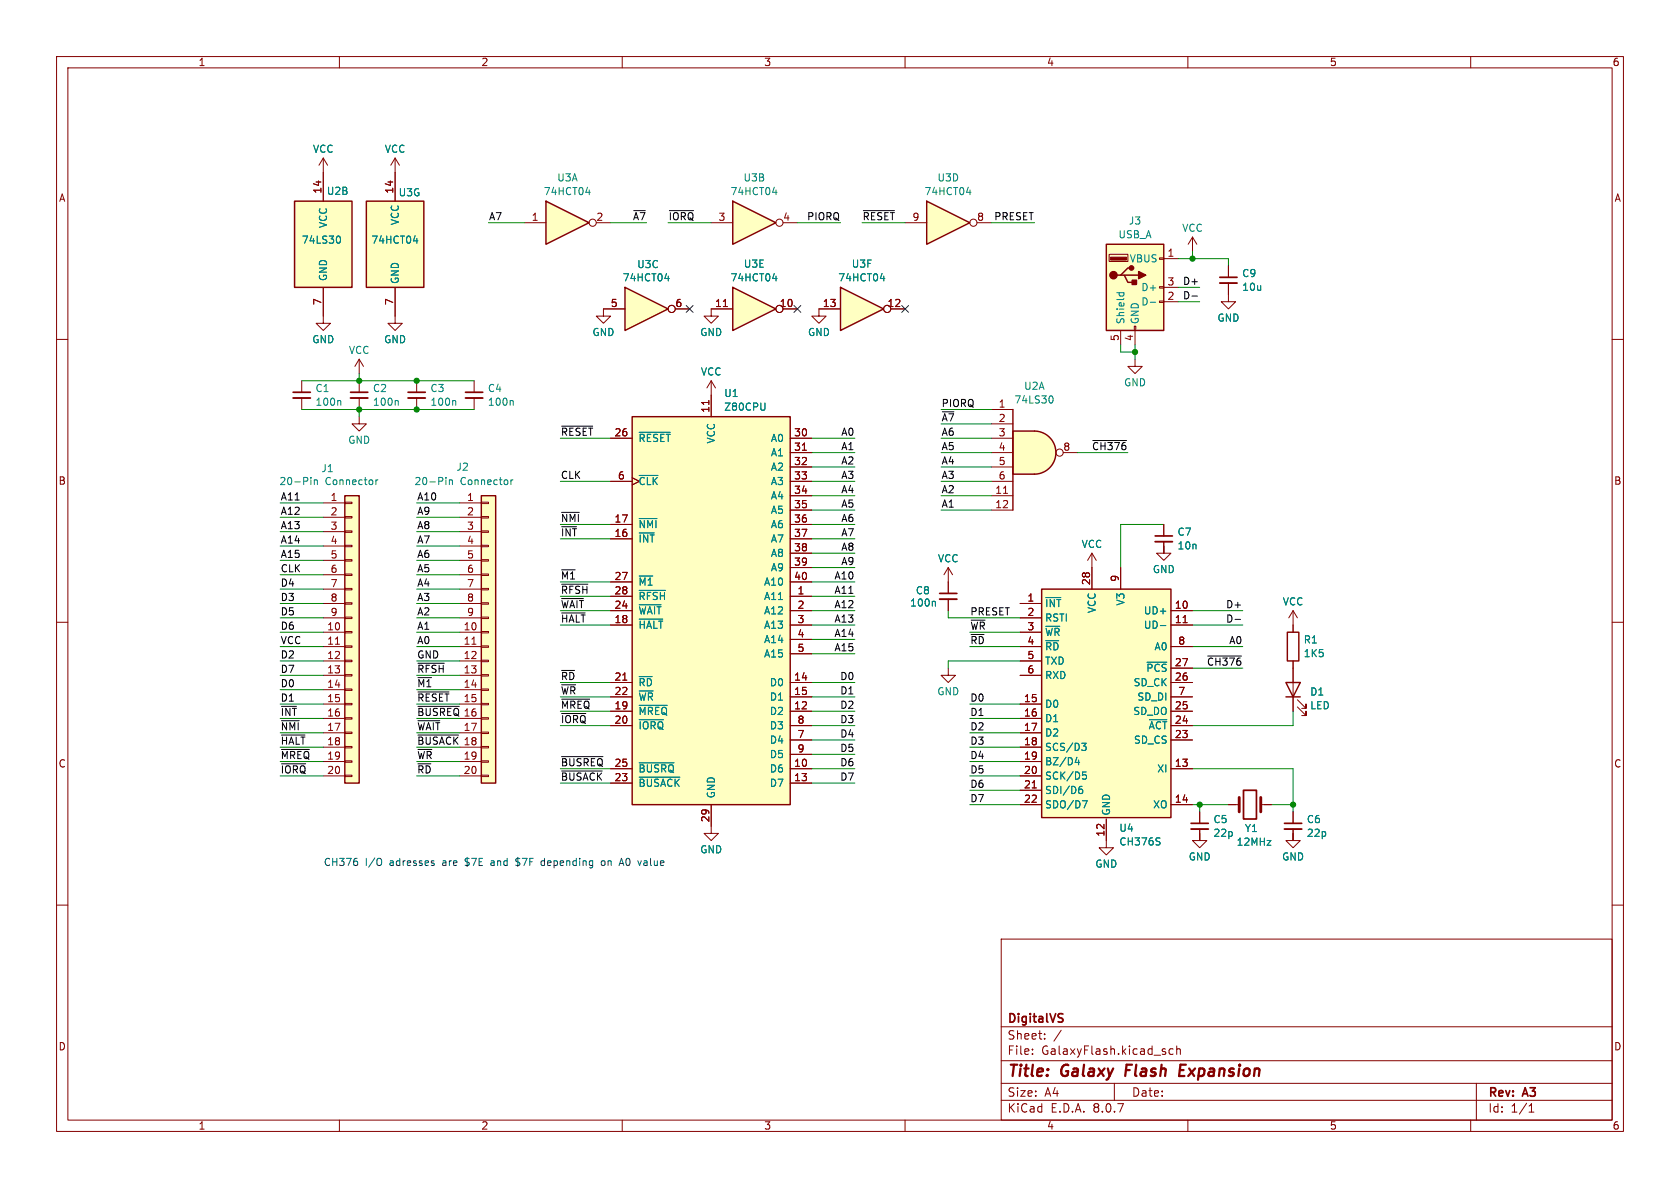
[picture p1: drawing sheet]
<svg xmlns="http://www.w3.org/2000/svg" width="297mm" height="210mm" viewBox="0 0 297 210" stroke-linecap="round" stroke-linejoin="round" font-family="sans-serif">
<g fill="none" stroke="#840000" stroke-width=".18">
<path d="M10 10h277v190h-277zM12 12h273v186h-273zM60 10v2M110 10v2M160 10v2M210 10v2M260 10v2M10 60h2M285 60h2M10 110h2M228.6 108l-.8 1.2M228.6 108v2.5"/>
<path d="M228.6 108l.8 1.2M285 110h2M195.6 148.6v1.3h1.2l-1.2 1.2-1.3-1.2h1.3M212.1 146.6v2h-1.3l1.3 1.3 1.3-1.3h-1.3v-1.3M212.1 143.5v2M228.6 143.5v2M228.6 146.6v2M10 160h2M177 166h108v32h-108zM285 160h2M60 198v2M110 198v2"/>
<path d="M160 198v2M177 194.5h108M177 191.5h108M177 187.5h108M177 181.5h108M182.5 186.3v.1M182.5 185.5v.1M184.7 183.6v.1M184.7 182.8v.1M187.6 182.1l-1.3 2M197 191.5v3M207.4 185.5l-.4-.1-.3 .3v.4l.1 .2h.6"/>
<path d="M208 185.5l.2-.1 .4 .1 .1 .9M208 184.9v1.5M210 198v2M260 198v2M261 191.5v6.5M270.3 196.6h.9M270.3 195.5l.4-.4v1.5"/>
</g>
<path d="M199.2 188.2l-.3 2M208.6 189.2h.6M209.6 188.2h-.9l-.3 2h1" fill="none" stroke="#840000" stroke-width=".4"/>
<path d="M210.6 145.5h3M227.1 145.5h3M187.7 179.2l.2 .1M187.8 180l.1 .3-.1 .3" fill="none" stroke="#840000" stroke-width=".3"/>
<path d="M210.6 146.6h3M227.1 146.6h3" fill="none" stroke="#840000" stroke-width=".33"/>
<path d="M148.6 50.8l7.6 3.8-7.6 3.8z" fill="#ffffc2"/>
<path d="M148.6 50.8l7.6 3.8-7.6 3.8z" fill="none" stroke="#840000" stroke-width=".25"/>
<g fill="none" stroke="#840000" stroke-width=".18">
<path d="M148.6 54.6h-3.8v1.3h1.2l-1.2 1.3-1.3-1.3h1.3M157.5 54.6h2.5M217.2 52.1v1.2h1.2l-1.2 1.3-1.3-1.3h1.3M73.7 67.3v2M73.7 70.4v2M83.8 67.3v2M83.8 70.4v2M125.7 67.3l-.7 1.3M125.7 67.3v2.6M125.7 67.3l.8 1.3M125.7 146.1v1.2h1.3l-1.3 1.3-1.2-1.3h1.2M217.2 142.2h1.9"/>
<path d="M222.9 142.2h1.9M228.6 147.3v1.3h1.3l-1.3 1.3-1.3-1.3h1.3"/>
<circle cx="156.8" cy="54.6" r=".63"/>
</g>
<path d="M155.6 49.2h.8M156.2 48.8v.9M80.4 70.8l.2 .2v.6M90.5 70.8l.2 .2v.6" fill="none" stroke="#008484" stroke-width=".18"/>
<path d="M72.1 70.4h3.1M82.3 70.4h3" fill="none" stroke="#840000" stroke-width=".33"/>
<path d="M72.1 69.3h3.1M82.3 69.3h3M219.8 139.7h2.3v5.1h-2.3z" fill="none" stroke="#840000" stroke-width=".3"/>
<path d="M219.1 141v2.5M222.9 141v2.5" fill="none" stroke="#840000" stroke-width=".51"/>
<path d="M61 87.6h2.5v50.8h-2.5z" fill="#ffffc2"/>
<g fill="none" stroke="#840000" stroke-width=".18">
<path d="M57.1 88.9h3.9M57.1 91.4h3.9M57.1 94h3.9M57.1 96.5h3.9M57.1 99.1h3.9M61 98.9h1.2v.3h-1.2zM61 96.4h1.2v.2h-1.2zM61 93.9h1.2v.2h-1.2zM61 91.3h1.2v.3h-1.2zM61 88.8h1.2v.2h-1.2zM57.1 111.8h3.9M57.1 114.3h3.9"/>
<path d="M57.1 116.8h3.9M57.1 119.4h3.9M57.1 101.6h3.9M57.1 104.1h3.9M57.1 106.7h3.9M57.1 109.2h3.9M59.3 113.9h.7M61 119.3h1.2v.2h-1.2zM61 116.7h1.2v.3h-1.2zM61 114.2h1.2v.2h-1.2zM61 111.6h1.2v.3h-1.2zM61 109.1h1.2v.2h-1.2z"/>
<path d="M61 106.6h1.2v.2h-1.2zM61 104h1.2v.3h-1.2zM61 101.5h1.2v.2h-1.2zM57.1 121.9h3.9M57.1 124.5h3.9M57.1 127h3.9M57.1 129.5h3.9M57.1 132.1h3.9M57.1 134.6h3.9M57.1 137.2h3.9M61 137h1.2v.3h-1.2zM61 134.5h1.2v.2h-1.2z"/>
<path d="M61 132h1.2v.2h-1.2zM61 129.4h1.2v.3h-1.2zM61 126.9h1.2v.2h-1.2zM61 124.3h1.2v.3h-1.2zM61 121.8h1.2v.2h-1.2z"/>
</g>
<path d="M61 87.6h2.5v50.8h-2.5z" fill="none" stroke="#840000" stroke-width=".25"/>
<path d="M55 84.4v.1M55 84.8v.9M55.6 84.8v.9M55.6 84.9l.1-.1 .3 .1 .1 .8M66.5 84.8v.9M66.8 84.8l-.3 .3" fill="none" stroke="#008484" stroke-width=".18"/>
<path d="M85.1 87.6h2.5v50.8h-2.5z" fill="#ffffc2"/>
<g fill="none" stroke="#840000" stroke-width=".18">
<path d="M81.3 88.9h3.8M81.3 91.4h3.8M81.3 94h3.8M81.3 96.5h3.8M81.3 99.1h3.8M85.1 98.9h1.3v.3h-1.3zM85.1 96.4h1.3v.2h-1.3zM85.1 93.9h1.3v.2h-1.3zM85.1 91.3h1.3v.3h-1.3zM85.1 88.8h1.3v.2h-1.3zM81.3 111.8h3.8M81.3 114.3h3.8"/>
<path d="M81.3 116.8h3.8M81.3 119.4h3.8M81.3 101.6h3.8M81.3 104.1h3.8M81.3 106.7h3.8M81.3 109.2h3.8M83.4 113.9h.8M85.1 119.3h1.3v.2h-1.3zM85.1 116.7h1.3v.3h-1.3zM85.1 114.2h1.3v.2h-1.3zM85.1 111.6h1.3v.3h-1.3zM85.1 109.1h1.3v.2h-1.3z"/>
<path d="M85.1 106.6h1.3v.2h-1.3zM85.1 104h1.3v.3h-1.3zM85.1 101.5h1.3v.2h-1.3zM81.3 121.9h3.8M81.3 124.5h3.8M81.3 127h3.8M81.3 129.5h3.8M81.3 132.1h3.8M81.3 134.6h3.8M81.3 137.2h3.8M85.1 137h1.3v.3h-1.3zM85.1 134.5h1.3v.2h-1.3z"/>
<path d="M85.1 132h1.3v.2h-1.3zM85.1 129.4h1.3v.3h-1.3zM85.1 126.9h1.3v.2h-1.3zM85.1 124.3h1.3v.3h-1.3zM85.1 121.8h1.3v.2h-1.3z"/>
</g>
<path d="M85.1 87.6h2.5v50.8h-2.5z" fill="none" stroke="#840000" stroke-width=".25"/>
<path d="M78.8 84.4v.1M78.8 84.8v.9M79.4 84.8v.9M79.4 84.9l.2-.1 .3 .1 .1 .8M90.3 84.8v.9M90.7 84.8l-.4 .3" fill="none" stroke="#008484" stroke-width=".18"/>
<path d="M96.5 35.6l7.6 3.8-7.6 3.8z" fill="#ffffc2"/>
<path d="M96.5 35.6l7.6 3.8-7.6 3.8z" fill="none" stroke="#840000" stroke-width=".25"/>
<g fill="none" stroke="#840000" stroke-width=".18">
<path d="M92.7 39.4h3.8M105.4 39.4h2.5"/>
<circle cx="104.8" cy="39.4" r=".63"/>
</g>
<path d="M103.6 34h.8M104.2 33.6v.8" fill="none" stroke="#008484" stroke-width=".18"/>
<path d="M110.5 50.8l7.6 3.8-7.6 3.8z" fill="#ffffc2"/>
<path d="M110.5 50.8l7.6 3.8-7.6 3.8z" fill="none" stroke="#840000" stroke-width=".25"/>
<g fill="none" stroke="#840000" stroke-width=".18">
<path d="M57.1 55.9v1.3h1.3l-1.3 1.2-1.2-1.2h1.2M69.8 55.9v1.3h1.3l-1.3 1.2-1.2-1.2h1.2M110.5 54.6h-3.8v1.3h1.2l-1.2 1.3-1.3-1.3h1.3M119.4 54.6h2.5M210.8 41.9l-.7 1.3M210.8 41.9v2.6M210.8 41.9l.8 1.3M217.2 47v2M217.2 50v2.1M53.3 67.3v2M53.3 70.4v2M63.5 63.5l-.8 1.3"/>
<path d="M63.5 63.5v2.5M63.5 63.5l.8 1.3M193 97.8l-.7 1.3M193 97.8v2.5M193 97.8l.8 1.3"/>
<circle cx="118.7" cy="54.6" r=".63"/>
</g>
<path d="M117.5 49.2h.8M118.1 48.8v.9M60.1 70.8l.2 .2v.6" fill="none" stroke="#008484" stroke-width=".18"/>
<path d="M215.6 50h3.1M51.8 70.4h3.1" fill="none" stroke="#840000" stroke-width=".33"/>
<path d="M215.6 49h3.1M51.8 69.3h3.1" fill="none" stroke="#840000" stroke-width=".3"/>
<path d="M129.5 50.8l7.7 3.8-7.7 3.8z" fill="#ffffc2"/>
<path d="M129.5 50.8l7.7 3.8-7.7 3.8z" fill="none" stroke="#840000" stroke-width=".25"/>
<g fill="none" stroke="#840000" stroke-width=".18">
<path d="M127.9 54.2h.7M129.5 54.6h-3.8v1.3h1.3l-1.3 1.3-1.2-1.3h1.2M138.4 54.6h2.6"/>
<circle cx="137.8" cy="54.6" r=".63"/>
</g>
<path d="M136.6 49.2h.8M137.2 48.8v.9" fill="none" stroke="#008484" stroke-width=".18"/>
<path d="M129.5 35.6l7.7 3.8-7.7 3.8z" fill="#ffffc2"/>
<path d="M129.5 35.6l7.7 3.8-7.7 3.8z" fill="none" stroke="#840000" stroke-width=".25"/>
<g fill="none" stroke="#840000" stroke-width=".18">
<path d="M125.7 39.4h3.8M138.4 39.4h2.6"/>
<circle cx="137.8" cy="39.4" r=".63"/>
</g>
<path d="M136.6 34h.8M137.2 33.6v.8" fill="none" stroke="#008484" stroke-width=".18"/>
<path d="M195.6 43.2h10.1v15.2h-10.1z" fill="#ffffc2"/>
<path d="M195.6 43.2h10.1v15.2h-10.1zM198.1 48.6h.7l.6 1.3h1.3M198.8 48.6h2.5M200 47.4h-.6l-1.3 1.2h-.6" fill="none" stroke="#840000" stroke-width=".25"/>
<g fill="#840000" stroke="#840000" stroke-width=".25">
<path d="M201.3 48l1.3 .6-1.3 .7z"/>
<path d="M200.2 49.5h.7v.8h-.7z"/>
<circle cx="196.8" cy="48.6" r=".63"/>
<circle cx="200" cy="47.4" r=".38"/>
</g>
<path d="M196.3 45.5h2.8v.5h-2.8z" fill="#840000" stroke="#840000" stroke-width=".18"/>
<path d="M196.1 45h3.3v1.2h-3.3zM198.1 58.4v2.6M200.5 57.7h.3v.7h-.3zM200.7 58.4v2.6M205 53.2h.7v.3h-.7zM205 50.7h.7v.2h-.7zM205 45.6h.7v.2h-.7zM205.7 45.7h2.6M205.7 53.3h2.6M205.7 50.8h2.6M200.7 63.5v1.3h1.2l-1.2 1.2-1.3-1.2h1.3" fill="none" stroke="#840000" stroke-width=".18"/>
<path d="M197.4 51.7h1.3M197.9 51.7v.4M198.6 51.7l.1 .4M203.4 53.4h.9" fill="none" stroke="#008484" stroke-width=".18"/>
<path d="M182.9 76.2a3.8 3.8 0 0 1 3.8 3.8 3.8 3.8 0 0 1-3.8 3.8z" fill="#ffffc2" stroke="#ffffc2" stroke-width=".18"/>
<path d="M179.1 76.2h3.8v7.6h-3.8z" fill="#ffffc2"/>
<path d="M179.1 76.2h3.8a3.8 3.8 0 0 1 3.8 3.8 3.8 3.8 0 0 1-3.8 3.8h-3.8zM179.1 72.4v17.8" fill="none" stroke="#840000" stroke-width=".25"/>
<g fill="none" stroke="#840000" stroke-width=".18">
<path d="M175.3 72.4h3.8M175.3 74.9h3.8M175.3 77.5h3.8M175.3 87.6h3.8M175.3 90.2h3.8M175.3 80h3.8M175.3 82.6h3.8M175.3 85.1h3.8M177.4 87.2h.7M188 80h2.5"/>
<circle cx="187.3" cy="80" r=".63"/>
</g>
<path d="M185.9 70a.79 .79 0 0 1 0 1.2" fill="none" stroke="#008484" stroke-width=".18"/>
<path d="M111.8 73.7h27.9v68.5h-27.9z" fill="#ffffc2"/>
<path d="M111.8 73.7h27.9v68.5h-27.9z" fill="none" stroke="#840000" stroke-width=".25"/>
<g fill="none" stroke="#840000" stroke-width=".18">
<path d="M107.9 77.5h3.9M125.3 70.8v.7M125.7 69.9v3.8M139.7 77.5h3.8M141.8 79.6h.8M107.9 95.3h3.9M107.9 92.7h3.9M107.9 85.1h3.9M111.8 84.5l1.2 .6-1.2 .6M139.7 95.3h3.8M139.7 92.7h3.8M139.7 80h3.8"/>
<path d="M139.7 82.6h3.8M139.7 85.1h3.8M139.7 87.6h3.8M139.7 90.2h3.8M139.7 97.8h3.8M107.9 105.4h3.9M107.9 110.5h3.9M107.9 108h3.9M107.9 102.9h3.9M139.7 105.4h3.8M139.7 110.5h3.8M139.7 108h3.8"/>
<path d="M139.7 102.9h3.8M139.7 100.3h3.8M139.7 113h3.8M139.7 115.6h3.8M107.9 135.9h3.9M107.9 125.7h3.9M107.9 138.4h3.9M107.9 120.7h3.9M107.9 123.2h3.9M107.9 128.3h3.9M110.1 120.2h.7M139.7 135.9h3.8"/>
<path d="M139.7 125.7h3.8M139.7 138.4h3.8M139.7 120.7h3.8M139.7 123.2h3.8M139.7 128.3h3.8M139.7 130.8h3.8M139.7 133.4h3.8M125.7 142.2v3.9"/>
</g>
<g fill="none" stroke="#008484" stroke-width=".18">
<path d="M113 76.4h5.5M135.2 71.2v1.2M113 91.7h3.1M113 84h3.3M113 109.4h4.2M113 119.6h2.3M113 106.9h3.9M113 101.8h2.4M113 104.4h4.6M113 124.7h5M113 127.2h4.3M113 137.4h7.2"/>
<path d="M113 134.8h6.2"/>
</g>
<path d="M64.8 35.6h10.1v15.2h-10.1z" fill="#ffffc2"/>
<path d="M64.8 35.6h10.1v15.2h-10.1z" fill="none" stroke="#840000" stroke-width=".25"/>
<path d="M69.8 27.9v7.7M69.8 27.9l-.7 1.3M69.8 27.9l.8 1.3M69.8 50.8v5.1M63.5 73.7v1.2h1.3l-1.3 1.3-1.3-1.3h1.3M167.6 100.3l-.7 1.3M167.6 100.3v4.6M167.6 105.9v2.1M167.6 100.3l.8 1.3" fill="none" stroke="#840000" stroke-width=".18"/>
<path d="M73.1 42.6h.8M73.7 42.2v.8M165.2 106.3l.2 .2v.6" fill="none" stroke="#008484" stroke-width=".18"/>
<path d="M166.1 105.9h3.1" fill="none" stroke="#840000" stroke-width=".33"/>
<path d="M166.1 104.9h3.1" fill="none" stroke="#840000" stroke-width=".3"/>
<path d="M163.8 35.6l7.6 3.8-7.6 3.8z" fill="#ffffc2"/>
<path d="M163.8 35.6l7.6 3.8-7.6 3.8z" fill="none" stroke="#840000" stroke-width=".25"/>
<g fill="none" stroke="#840000" stroke-width=".18">
<path d="M160 39.4h3.8M172.7 39.4h2.6M63.5 67.3v2M63.5 70.4v2M167.6 118.1v1.3h1.3l-1.3 1.3-1.2-1.3h1.2"/>
<circle cx="172.1" cy="39.4" r=".63"/>
</g>
<path d="M170.9 34h.8M171.5 33.6v.8M70.2 70.8l.2 .2v.6" fill="none" stroke="#008484" stroke-width=".18"/>
<path d="M62 70.4h3" fill="none" stroke="#840000" stroke-width=".33"/>
<path d="M62 69.3h3" fill="none" stroke="#840000" stroke-width=".3"/>
<path d="M52.1 35.6h10.1v15.2h-10.1z" fill="#ffffc2"/>
<path d="M52.1 35.6h10.1v15.2h-10.1zM227.3 120.7h2.6l-1.3 2.5zM227.3 123.2h2.6" fill="none" stroke="#840000" stroke-width=".25"/>
<path d="M57.1 27.9v7.7M57.1 27.9l-.7 1.3M57.1 27.9l.8 1.3M57.1 50.8v5.1M205.7 95.8v2h-1.2l1.2 1.3 1.3-1.3h-1.3v-1.3M205.7 92.7v2M228.6 118.1v7.6M229.4 125l1.5 1.5v-.8v.8h-.8M229.4 123.7l1.5 1.5v-.7v.7h-.8" fill="none" stroke="#840000" stroke-width=".18"/>
<path d="M59.9 41.7a.79 .79 0 0 1 0 1.3" fill="none" stroke="#008484" stroke-width=".18"/>
<path d="M204.2 95.8h3.1" fill="none" stroke="#840000" stroke-width=".33"/>
<path d="M204.2 94.7h3.1" fill="none" stroke="#840000" stroke-width=".3"/>
<path d="M184.1 104.1h22.9v40.4h-22.9z" fill="#ffffc2"/>
<path d="M184.1 104.1h22.9v40.4h-22.9zM227.6 111.8h2v5h-2z" fill="none" stroke="#840000" stroke-width=".25"/>
<g fill="none" stroke="#840000" stroke-width=".18">
<path d="M57.1 30.5v5.1M69.8 30.5v5.1M57.1 50.8v5.1M69.8 50.8v5.1M106.7 54.6h3.8M119.4 54.6h2.5M125.7 54.6h3.8M127.9 54.2h.7M138.4 54.6h2.6M144.8 54.6h3.8M157.5 54.6h2.5M217.2 47v2"/>
<path d="M217.2 50v2.1M107.9 77.5h3.9M125.3 70.8v.7M125.7 69.9v3.8M139.7 77.5h3.8M141.8 79.6h.8M107.9 95.3h3.9M107.9 92.7h3.9M107.9 85.1h3.9M111.8 84.5l1.2 .6-1.2 .6M139.7 95.3h3.8M139.7 92.7h3.8"/>
<path d="M139.7 80h3.8M139.7 82.6h3.8M139.7 85.1h3.8M139.7 87.6h3.8M139.7 90.2h3.8M139.7 97.8h3.8M205.7 92.7v2M205.7 95.8v2M107.9 108h3.9M107.9 110.5h3.9M107.9 105.4h3.9M107.9 102.9h3.9"/>
<path d="M139.7 108h3.8M139.7 110.5h3.8M139.7 105.4h3.8M139.7 102.9h3.8M139.7 100.3h3.8M139.7 113h3.8M139.7 115.6h3.8M167.6 102.9v2M167.6 105.9v2.1M180.3 106.7h3.8M180.3 109.2h3.8M180.3 111.8h3.8"/>
<path d="M180.3 114.3h3.8M180.3 116.8h3.8M180.3 119.4h3.8M193 100.3v3.8M198.1 100.3v3.8M207 108h3.8M207 110.5h3.8M207 118.1h3.8M207 114.3h3.8M209.2 110.1h.7M228.6 110.5v1.3M228.6 116.8v3.9"/>
<path d="M107.9 135.9h3.9M107.9 128.3h3.9M107.9 125.7h3.9M107.9 120.7h3.9M107.9 123.2h3.9M107.9 138.4h3.9M110.1 120.2h.7M139.7 135.9h3.8M139.7 130.8h3.8M139.7 128.3h3.8M139.7 125.7h3.8M139.7 120.7h3.8"/>
<path d="M139.7 123.2h3.8M139.7 138.4h3.8M139.7 133.4h3.8M180.3 124.5h3.8M180.3 127h3.8M180.3 129.5h3.8M180.3 132.1h3.8M180.3 134.6h3.8M180.3 137.2h3.8M180.3 139.7h3.8M182.5 139.3h.7M207 135.9h3.8"/>
<path d="M207 130.8h3.8M207 128.3h3.8M207 125.7h3.8M207 120.7h3.8M207 123.2h3.8M228.6 123.2v2.5M125.7 142.2v3.9M180.3 142.2h3.8M195.6 144.8v3.8M207 142.2h3.8M212.1 143.5v2M212.1 146.6v2"/>
<path d="M217.2 142.2h1.2M223.5 142.2h1.3M228.6 143.5v2M228.6 146.6v2"/>
<circle cx="118.7" cy="54.6" r=".63"/>
<circle cx="137.8" cy="54.6" r=".63"/>
<circle cx="156.8" cy="54.6" r=".63"/>
</g>
<g fill="none" stroke="#008484" stroke-width=".18">
<path d="M59.9 41.7a.79 .79 0 0 1 0 1.3M73.1 42.6h.8M73.7 42.2v.8M117.5 49.2h.8M118.1 48.8v.9M136.6 49.2h.8M137.2 48.8v.9M155.6 49.2h.8M156.2 48.8v.9M113 76.4h5.5M135.2 71.2v1.2M113 91.7h3.1"/>
<path d="M113 84h3.3M113 109.4h4.2M113 119.6h2.3M113 106.9h3.9M113 101.8h2.4M113 104.4h4.6M165.2 106.3l.2 .2v.6M184.9 105.6h2.6M202.8 117.1h3.5M205.1 110.6h1M113 127.2h4.3M113 124.7h5"/>
<path d="M113 137.4h7.2M113 134.8h6.2M190.4 133.9l-.3 .9h.8M190.7 134.4v.8M190.8 139.6l.4-.1 .2 .2-.1 .5h-.5M191.2 131.4h.8l-.4 .5 .4 .1v.4l-.2 .3h-.4M191.3 139l-.4 .1M191.4 136.5h.6M191.5 137h.3l.3 .2-.1 .4-.5 .1M203.2 127.2h3.1M191.4 141.5h.8l-.5 1.3M204.9 148.1l.2 .1"/>
<path d="M205 148.8l.1 .2-.1 .3"/>
</g>
<g fill="none" stroke="#000" stroke-width=".18">
<path d="M118.3 37.2h4.3M152.6 37.2h5.5M210.7 52.3h1M99.3 75.3h5.5M193.2 77.9h6M99.3 90.6h3.1M73.9 117.2h4.6M99.3 105.8h3.8M99.3 103.3h4.6M99.3 108.4h4.1M213.5 116h6M218.3 109.5h1"/>
<path d="M49.8 127.4h3.1M49.8 135h4.2M49.8 132.5h4.9M49.8 129.9h4.1M73.9 127.4h3.8M73.9 122.3h5.5M73.9 129.9h7.2M73.9 124.9h7.3M99.3 133.8h7.3M99.3 136.3h7.2M99.3 123.6h4.9M99.3 126.1h4.3"/>
</g>
<g fill="none" stroke="#0000c2" stroke-width=".18">
<path d="M63.2 152.3v.6M67.4 151.9v.9M76.6 152.6l.2 .2-.2 .2M76.6 152.2h.1M86.9 152.2h-.1M86.9 152.5l-.1 .2 .1 .3M91.2 152.9l.5 .1M91.7 151.7h-.3l-.2 .3 .1 .3 .4 .1M95.7 152.8l.2 .2 .4-.1M96.3 152.2h-.4l-.2 .2M106.4 152.3l.1-.1 .4 .1 .1 .5-.2 .1-.3 .1-.1-.1zM109.6 152.6h.6"/>
<path d="M109.9 151.7l.4 1.3M114 152.2h-.1M114 152.5l-.2 .2 .2 .3"/>
</g>
<g fill="none" stroke="#008400" stroke-width=".18">
<path d="M86.4 39.4h6.3M107.9 39.4h6.4M118.1 39.4h7.6M141 39.4h7.6M152.4 39.4h7.6M175.3 39.4h7.6M208.3 53.3h3.8M208.3 50.8h3.8M208.3 45.7h8.9v1.3M210.8 44.5v1.2M53.3 72.4h30.5M53.3 67.3h30.5"/>
<path d="M63.5 66v1.3M63.5 72.4v1.3M99.1 77.5h8.8M143.5 77.5h7.6M166.4 72.4h8.9M166.4 77.5h8.9M166.4 74.9h8.9M198.1 61v1.2h2.6M200.7 61v2.5M49.5 94h7.6M49.5 88.9h7.6M49.5 96.5h7.6"/>
<path d="M49.5 91.4h7.6M49.5 99.1h7.6M73.7 94h7.6M73.7 88.9h7.6M73.7 96.5h7.6M73.7 91.4h7.6M73.7 99.1h7.6M99.1 85.1h8.8M99.1 95.3h8.8M99.1 92.7h8.8M143.5 80h7.6M143.5 82.6h7.6"/>
<path d="M143.5 87.6h7.6M143.5 85.1h7.6M143.5 95.3h7.6M143.5 92.7h7.6M143.5 90.2h7.6M143.5 97.8h7.6M166.4 80h8.9M166.4 82.6h8.9M166.4 87.6h8.9M166.4 85.1h8.9M166.4 90.2h8.9M190.5 80h8.9"/>
<path d="M205.7 92.7h-7.6v7.6M205.7 96.5v1.3M49.5 116.8h7.6M49.5 119.4h7.6M49.5 109.2h7.6M49.5 111.8h7.6M49.5 114.3h7.6M49.5 106.7h7.6M49.5 101.6h7.6M49.5 104.1h7.6M73.7 116.8h7.6M73.7 119.4h7.6"/>
<path d="M73.7 109.2h7.6M73.7 111.8h7.6M73.7 114.3h7.6M73.7 106.7h7.6M73.7 101.6h7.6M73.7 104.1h7.6M99.1 108h8.8M99.1 102.9h8.8M99.1 110.5h8.8M99.1 105.4h8.8M143.5 108h7.6M143.5 102.9h7.6"/>
<path d="M143.5 110.5h7.6M143.5 105.4h7.6M143.5 100.3h7.6M143.5 113h7.6M143.5 115.6h7.6M167.6 108v1.2h12.7M171.4 111.8h8.9M171.4 114.3h8.9M180.3 116.8h-12.7v1.3M210.8 108h8.9M210.8 110.5h8.9M210.8 114.3h8.9"/>
<path d="M210.8 118.1h8.9M49.5 132.1h7.6M49.5 121.9h7.6M49.5 134.6h7.6M49.5 137.2h7.6M49.5 129.5h7.6M49.5 127h7.6M49.5 124.5h7.6M73.7 132.1h7.6M73.7 121.9h7.6M73.7 134.6h7.6M73.7 137.2h7.6"/>
<path d="M73.7 129.5h7.6M73.7 127h7.6M73.7 124.5h7.6M99.1 128.3h8.8M99.1 125.7h8.8M99.1 138.4h8.8M99.1 123.2h8.8M99.1 135.9h8.8M99.1 120.7h8.8M143.5 128.3h7.6M143.5 125.7h7.6M143.5 138.4h7.6"/>
<path d="M143.5 123.2h7.6M143.5 135.9h7.6M143.5 120.7h7.6M143.5 133.4h7.6M143.5 130.8h7.6M171.4 132.1h8.9M171.4 134.6h8.9M171.4 137.2h8.9M171.4 129.5h8.9M171.4 127h8.9M171.4 124.5h8.9M171.4 139.7h8.9"/>
<path d="M210.8 135.9h17.8v7.6M228.6 125.7v2.6h-17.8M171.4 142.2h8.9M210.8 142.2h6.4M212.1 142.2v1.3M212.1 147.3v1.3M224.8 142.2h3.8M228.6 147.3v1.3"/>
</g>
<path d="M121.3 54l1.2 1.2M122.5 54l-1.2 1.2M140.4 54l1.2 1.2M141.6 54l-1.2 1.2M159.4 54l1.2 1.2M160.6 54l-1.2 1.2" fill="none" stroke="#000084" stroke-width=".18"/>
<g fill="#008400" stroke="#008400" stroke-width=".18">
<circle cx="73.7" cy="72.4" r=".46"/>
<circle cx="63.5" cy="72.4" r=".46"/>
<circle cx="73.7" cy="67.3" r=".46"/>
<circle cx="63.5" cy="67.3" r=".46"/>
<circle cx="212.1" cy="142.2" r=".46"/>
<circle cx="228.6" cy="142.2" r=".46"/>
<circle cx="200.7" cy="62.2" r=".46"/>
<circle cx="210.8" cy="45.7" r=".46"/>
</g>
<g font-size="2.8" fill="#840000">
<text x="178" y="190.9">Title:</text>
<text x="187.7" y="190.9">Galaxy</text>
<text x="199.8" y="190.9">Flash</text>
<text x="210.1" y="190.9">Expansion</text>
</g>
<g font-size="2.1" fill="#840000">
<text x="178" y="184">Sheet:</text>
<text x="178" y="181.2">DigitalVS</text>
<text x="178" y="186.7">File:</text>
<text x="184.1" y="186.7">GalaxyFlash.kicad_sch</text>
<text x="178" y="196.9">KiCad</text>
<text x="178" y="194.1">Size:</text>
<text x="184.7" y="194.1">A4</text>
<text x="185.7" y="196.9">E.D.A.</text>
<text x="193.3" y="196.9">8.0.7</text>
<text x="200" y="194.1">Date:</text>
<text x="263" y="194.3">Rev:</text>
<text x="263" y="196.9">Id:</text>
<text x="267.1" y="196.9">1/1</text>
<text x="269.4" y="194.3">A3</text>
</g>
<g font-size="1.8" fill="#840000">
<text x="35" y="11.9">1</text>
<text x="85" y="11.9">2</text>
<text x="135" y="11.9">3</text>
<text x="185" y="11.9">4</text>
<text x="235" y="11.9">5</text>
<text x="285" y="11.9">6</text>
<text x="10.3" y="35.9">A</text>
<text x="56.9" y="34.3" transform="rotate(-90 56.9 34.3)">14</text>
<text x="69.6" y="34.3" transform="rotate(-90 69.6 34.3)">14</text>
<text x="285.3" y="35.9">A</text>
<text x="93.9" y="39.1">1</text>
<text x="105.3" y="39.1">2</text>
<text x="126.9" y="39.1">3</text>
<text x="138.4" y="39.1">4</text>
<text x="172.6" y="39.1">8</text>
<text x="206.3" y="45.5">1</text>
<text x="206.3" y="53.1">2</text>
<text x="206.3" y="50.5">3</text>
<text x="56.9" y="54" transform="rotate(-90 56.9 54)">7</text>
<text x="69.6" y="54" transform="rotate(-90 69.6 54)">7</text>
<text x="107.9" y="54.4">5</text>
<text x="119.3" y="54.4">6</text>
<text x="126.3" y="54.4">11</text>
<text x="137.8" y="54.4">10</text>
<text x="145.4" y="54.4">13</text>
<text x="156.8" y="54.4">12</text>
<text x="197.9" y="60.4" transform="rotate(-90 197.9 60.4)">5</text>
<text x="200.4" y="60.4" transform="rotate(-90 200.4 60.4)">4</text>
<text x="108.5" y="77.2">26</text>
<text x="125.5" y="73.1" transform="rotate(-90 125.5 73.1)">11</text>
<text x="140.3" y="77.2">30</text>
<text x="176.5" y="72.1">1</text>
<text x="176.5" y="74.7">2</text>
<text x="176.5" y="77.2">3</text>
<text x="140.3" y="79.8">31</text>
<text x="140.3" y="82.3">32</text>
<text x="176.5" y="79.8">4</text>
<text x="176.5" y="82.3">5</text>
<text x="187.9" y="79.8">8</text>
<text x="10.3" y="85.9">B</text>
<text x="58.3" y="88.6">1</text>
<text x="82.5" y="88.6">1</text>
<text x="109.1" y="84.8">6</text>
<text x="140.3" y="84.8">33</text>
<text x="140.3" y="87.4">34</text>
<text x="140.3" y="89.9">35</text>
<text x="175.9" y="87.4">11</text>
<text x="175.9" y="89.9">12</text>
<text x="176.5" y="84.8">6</text>
<text x="285.3" y="85.9">B</text>
<text x="58.3" y="91.2">2</text>
<text x="58.3" y="93.7">3</text>
<text x="82.5" y="91.2">2</text>
<text x="82.5" y="93.7">3</text>
<text x="108.5" y="95">16</text>
<text x="108.5" y="92.5">17</text>
<text x="140.3" y="92.5">36</text>
<text x="140.3" y="95">37</text>
<text x="58.3" y="96.3">4</text>
<text x="58.3" y="98.8">5</text>
<text x="58.3" y="101.3">6</text>
<text x="82.5" y="96.3">4</text>
<text x="82.5" y="98.8">5</text>
<text x="82.5" y="101.3">6</text>
<text x="140.3" y="97.5">38</text>
<text x="140.3" y="100.1">39</text>
<text x="58.3" y="103.9">7</text>
<text x="58.3" y="106.4">8</text>
<text x="82.5" y="103.9">7</text>
<text x="82.5" y="106.4">8</text>
<text x="108.5" y="107.7">24</text>
<text x="108.5" y="102.6">27</text>
<text x="108.5" y="105.2">28</text>
<text x="140.3" y="102.6">40</text>
<text x="140.9" y="105.2">1</text>
<text x="140.9" y="107.7">2</text>
<text x="181.5" y="106.4">1</text>
<text x="192.8" y="103.5" transform="rotate(-90 192.8 103.5)">28</text>
<text x="197.9" y="102.9" transform="rotate(-90 197.9 102.9)">9</text>
<text x="207.6" y="107.7">10</text>
<text x="57.7" y="111.5">10</text>
<text x="58.3" y="109">9</text>
<text x="81.9" y="111.5">10</text>
<text x="82.5" y="109">9</text>
<text x="108.5" y="110.2">18</text>
<text x="140.9" y="110.2">3</text>
<text x="140.9" y="112.8">4</text>
<text x="181.5" y="109">2</text>
<text x="181.5" y="111.5">3</text>
<text x="207.6" y="110.2">11</text>
<text x="57.7" y="114">11</text>
<text x="57.7" y="116.6">12</text>
<text x="57.7" y="119.1">13</text>
<text x="81.9" y="114">11</text>
<text x="81.9" y="116.6">12</text>
<text x="140.9" y="115.3">5</text>
<text x="181.5" y="114">4</text>
<text x="181.5" y="116.6">5</text>
<text x="181.5" y="119.1">6</text>
<text x="207.6" y="117.9">27</text>
<text x="208.2" y="114">8</text>
<text x="57.7" y="121.7">14</text>
<text x="57.7" y="124.2">15</text>
<text x="81.9" y="121.7">14</text>
<text x="108.5" y="125.5">19</text>
<text x="108.5" y="120.4">21</text>
<text x="108.5" y="122.9">22</text>
<text x="140.3" y="125.5">12</text>
<text x="140.3" y="120.4">14</text>
<text x="140.3" y="122.9">15</text>
<text x="180.9" y="124.2">15</text>
<text x="207.6" y="125.5">25</text>
<text x="207.6" y="120.4">26</text>
<text x="208.2" y="122.9">7</text>
<text x="57.7" y="126.7">16</text>
<text x="57.7" y="129.3">17</text>
<text x="57.7" y="131.8">18</text>
<text x="81.9" y="126.7">16</text>
<text x="81.9" y="129.3">17</text>
<text x="81.9" y="131.8">18</text>
<text x="108.5" y="128">20</text>
<text x="140.9" y="130.6">7</text>
<text x="140.9" y="128">8</text>
<text x="180.9" y="126.7">16</text>
<text x="180.9" y="129.3">17</text>
<text x="180.9" y="131.8">18</text>
<text x="207.6" y="130.6">23</text>
<text x="207.6" y="128">24</text>
<text x="10.3" y="135.9">C</text>
<text x="57.7" y="136.9">20</text>
<text x="81.9" y="134.4">19</text>
<text x="81.9" y="136.9">20</text>
<text x="108.5" y="135.6">25</text>
<text x="140.3" y="135.6">10</text>
<text x="140.9" y="133.1">9</text>
<text x="180.9" y="134.4">19</text>
<text x="180.9" y="136.9">20</text>
<text x="207.6" y="135.6">13</text>
<text x="285.3" y="135.9">C</text>
<text x="108.5" y="138.2">23</text>
<text x="140.3" y="138.2">13</text>
<text x="180.9" y="139.4">21</text>
<text x="180.9" y="142">22</text>
<text x="207.6" y="142">14</text>
<text x="125.5" y="145.5" transform="rotate(-90 125.5 145.5)">29</text>
<text x="195.3" y="148" transform="rotate(-90 195.3 148)">12</text>
<text x="10.3" y="185.9">D</text>
<text x="285.3" y="185.9">D</text>
<text x="35" y="199.9">1</text>
<text x="85" y="199.9">2</text>
<text x="135" y="199.9">3</text>
<text x="185" y="199.9">4</text>
<text x="235" y="199.9">5</text>
<text x="285" y="199.9">6</text>
</g>
<g font-size="1.8" fill="#008484">
<text x="55.2" y="27.2">VCC</text>
<text x="67.9" y="27.2">VCC</text>
<text x="57.7" y="34.6">U2B</text>
<text x="70.4" y="34.9">U3G</text>
<text x="96" y="34.7">74HCT04</text>
<text x="98.4" y="32.3">U3A</text>
<text x="129" y="34.7">74HCT04</text>
<text x="131.3" y="32.3">U3B</text>
<text x="163.3" y="34.7">74HCT04</text>
<text x="165.6" y="32.3">U3D</text>
<text x="58" y="40.4" transform="rotate(-90 58 40.4)">VCC</text>
<text x="70.7" y="39.9" transform="rotate(-90 70.7 39.9)">VCC</text>
<text x="199.5" y="39.9">J3</text>
<text x="208.9" y="41.2">VCC</text>
<text x="53.3" y="43.3">74LS30</text>
<text x="65.5" y="43.3">74HCT04</text>
<text x="112.5" y="47.6">U3C</text>
<text x="131.4" y="47.5">U3E</text>
<text x="150.5" y="47.5">U3F</text>
<text x="197.6" y="42.3">USB_A</text>
<text x="199.6" y="46.6">VBUS</text>
<text x="58" y="49.8" transform="rotate(-90 58 49.8)">GND</text>
<text x="70.7" y="50.3" transform="rotate(-90 70.7 50.3)">GND</text>
<text x="110" y="49.9">74HCT04</text>
<text x="129" y="49.9">74HCT04</text>
<text x="148.1" y="49.9">74HCT04</text>
<text x="201.7" y="51.7">D+</text>
<text x="219.5" y="49.2">C9</text>
<text x="219.5" y="51.6">10u</text>
<text x="104.6" y="59.6">GND</text>
<text x="123.7" y="59.6">GND</text>
<text x="142.7" y="59.6">GND</text>
<text x="199" y="57.4" transform="rotate(-90 199 57.4)">Shield</text>
<text x="201.5" y="57.4" transform="rotate(-90 201.5 57.4)">GND</text>
<text x="201.7" y="54.2">D-</text>
<text x="215.1" y="57.1">GND</text>
<text x="55.1" y="60.9">GND</text>
<text x="61.6" y="62.8">VCC</text>
<text x="67.8" y="60.9">GND</text>
<text x="55.7" y="69.5">C1</text>
<text x="55.7" y="71.9">100n</text>
<text x="65.8" y="69.5">C2</text>
<text x="65.8" y="71.9">100n</text>
<text x="76" y="69.5">C3</text>
<text x="76" y="71.9">100n</text>
<text x="86.2" y="69.5">C4</text>
<text x="86.2" y="71.9">100n</text>
<text x="123.8" y="66.6">VCC</text>
<text x="127.9" y="70.4">U1</text>
<text x="179.2" y="71.5">74LS30</text>
<text x="181" y="69.1">U2A</text>
<text x="198.6" y="68.5">GND</text>
<text x="127.9" y="72.8">Z80CPU</text>
<text x="56.7" y="83.7">J1</text>
<text x="61.5" y="78.7">GND</text>
<text x="80.6" y="83.4">J2</text>
<text x="112.8" y="78.3">~{RESET}</text>
<text x="126.6" y="78.5" transform="rotate(-90 126.6 78.5)">VCC</text>
<text x="136.2" y="78.3">A0</text>
<text x="136.2" y="80.9">A1</text>
<text x="136.2" y="83.4">A2</text>
<text x="49.3" y="86">20-Pin</text>
<text x="57.5" y="86">Connector</text>
<text x="73.2" y="86">20-Pin</text>
<text x="81.4" y="86">Connector</text>
<text x="112.8" y="86">~{CLK}</text>
<text x="136.2" y="86">A3</text>
<text x="136.2" y="88.5">A4</text>
<text x="112.8" y="93.6">~{NMI}</text>
<text x="136.2" y="91">A5</text>
<text x="136.2" y="93.6">A6</text>
<text x="208.1" y="94.9">C7</text>
<text x="112.8" y="96.1">~{INT}</text>
<text x="136.2" y="96.1">A7</text>
<text x="136.2" y="98.7">A8</text>
<text x="136.2" y="101.2">A9</text>
<text x="165.7" y="99.6">VCC</text>
<text x="191.1" y="97.1">VCC</text>
<text x="203.7" y="101.5">GND</text>
<text x="208.1" y="97.3">10n</text>
<text x="112.8" y="103.7">~{M1}</text>
<text x="112.8" y="106.3">~{RFSH}</text>
<text x="135" y="106.3">A11</text>
<text x="135" y="103.7">A10</text>
<text x="160.8" y="107.4">100n</text>
<text x="161.8" y="105.3">C8</text>
<text x="184.7" y="107.5">~{INT}</text>
<text x="199" y="107.1" transform="rotate(-90 199 107.1)">V3</text>
<text x="226.7" y="107.2">VCC</text>
<text x="112.8" y="111.4">~{HALT}</text>
<text x="112.8" y="108.8">~{WAIT}</text>
<text x="135" y="108.8">A12</text>
<text x="135" y="111.4">A13</text>
<text x="135" y="113.9">A14</text>
<text x="184.7" y="110.1">RSTI</text>
<text x="184.7" y="112.6">~{WR}</text>
<text x="193.9" y="108.5" transform="rotate(-90 193.9 108.5)">VCC</text>
<text x="202.1" y="108.8">UD+</text>
<text x="202.1" y="111.4">UD-</text>
<text x="230.4" y="114">R1</text>
<text x="135" y="116.4">A15</text>
<text x="184.7" y="115.2">~{RD}</text>
<text x="184.7" y="117.7">TXD</text>
<text x="202.5" y="119">~{PCS}</text>
<text x="204" y="115.2">A0</text>
<text x="230.4" y="116.4">1K5</text>
<text x="112.8" y="121.5">~{RD}</text>
<text x="112.8" y="124.1">~{WR}</text>
<text x="136" y="121.5">D0</text>
<text x="136" y="124.1">D1</text>
<text x="165.6" y="123.1">GND</text>
<text x="184.7" y="125.3">D0</text>
<text x="184.7" y="120.2">RXD</text>
<text x="200.3" y="121.5">SD_CK</text>
<text x="201" y="124.1">SD_DI</text>
<text x="231.5" y="123.2">D1</text>
<text x="231.5" y="125.6">LED</text>
<text x="112.8" y="126.6">~{MREQ}</text>
<text x="112.8" y="129.1">~{IORQ}</text>
<text x="136" y="126.6">D2</text>
<text x="136" y="131.7">D4</text>
<text x="136" y="129.1">D3</text>
<text x="184.7" y="127.9">D1</text>
<text x="184.7" y="130.4">D2</text>
<text x="200.3" y="126.6">SD_DO</text>
<text x="200.4" y="131.7">SD_CS</text>
<text x="203" y="129.1">~{ACT}</text>
<text x="112.8" y="136.8">~{BUSRQ}</text>
<text x="136" y="136.8">D6</text>
<text x="136" y="134.2">D5</text>
<text x="184.7" y="132.9">SCS/D3</text>
<text x="184.7" y="135.5">BZ/D4</text>
<text x="204.5" y="136.8">XI</text>
<text x="112.8" y="139.3">~{BUSACK}</text>
<text x="126.6" y="141.2" transform="rotate(-90 126.6 141.2)">GND</text>
<text x="136" y="139.3">D7</text>
<text x="184.7" y="138">SCK/D5</text>
<text x="184.7" y="140.6">SDI/D6</text>
<text x="184.7" y="143.1">SDO/D7</text>
<text x="203.8" y="143.1">XO</text>
<text x="196.4" y="144.3" transform="rotate(-90 196.4 144.3)">GND</text>
<text x="197.8" y="149.7">CH376S</text>
<text x="197.8" y="147.2">U4</text>
<text x="214.4" y="145.7">C5</text>
<text x="214.4" y="148.1">22p</text>
<text x="218.5" y="149.7">12MHz</text>
<text x="220" y="147.3">Y1</text>
<text x="230.9" y="145.7">C6</text>
<text x="230.9" y="148.1">22p</text>
<text x="123.7" y="151">GND</text>
<text x="193.5" y="153.6">GND</text>
<text x="210.1" y="152.3">GND</text>
<text x="226.6" y="152.3">GND</text>
</g>
<g font-size="1.8">
<text x="86.4" y="39">A7</text>
<text x="111.8" y="39">~{A7}</text>
<text x="118.1" y="39">~{IORQ}</text>
<text x="142.6" y="39">PIORQ</text>
<text x="152.4" y="39">~{RESET} 9</text>
<text x="175.7" y="39">PRESET</text>
<text x="209" y="50.5">D+</text>
<text x="209" y="53">D-</text>
<text x="99.1" y="77.1">~{RESET}</text>
<text x="148.6" y="77.1">A0</text>
<text x="166.4" y="77.1">A6</text>
<text x="166.4" y="74.6">~{A7}</text>
<text x="166.4" y="72">PIORQ</text>
<text x="148.6" y="79.7">A1</text>
<text x="148.6" y="82.2">A2</text>
<text x="166.4" y="79.7">A5</text>
<text x="166.4" y="82.2">A4</text>
<text x="193" y="79.7">~{CH376}</text>
<text x="49.5" y="88.6">A11</text>
<text x="73.7" y="88.6">A10</text>
<text x="99.1" y="84.7">CLK</text>
<text x="148.6" y="87.3">A4</text>
<text x="148.6" y="84.7">A3</text>
<text x="148.6" y="89.8">A5</text>
<text x="166.4" y="89.8">A1</text>
<text x="166.4" y="87.3">A2</text>
<text x="166.4" y="84.7">A3</text>
<text x="49.5" y="91.1">A12</text>
<text x="49.5" y="93.6">A13</text>
<text x="73.7" y="93.6">A8</text>
<text x="73.7" y="91.1">A9</text>
<text x="99.1" y="92.4">~{NMI}</text>
<text x="99.1" y="94.9">~{INT}</text>
<text x="148.6" y="94.9">A7</text>
<text x="148.6" y="92.4">A6</text>
<text x="49.5" y="101.3">CLK</text>
<text x="49.5" y="96.2">A14</text>
<text x="49.5" y="98.7">A15</text>
<text x="73.7" y="98.7">A6</text>
<text x="73.7" y="96.2">A7</text>
<text x="73.7" y="101.3">A5</text>
<text x="148.6" y="97.4">A8</text>
<text x="148.6" y="100">A9</text>
<text x="49.5" y="106.3">D3</text>
<text x="49.5" y="103.8">D4</text>
<text x="73.7" y="103.8">A4</text>
<text x="73.7" y="106.3">A3</text>
<text x="99.1" y="107.6">~{WAIT}</text>
<text x="99.1" y="105.1">~{RFSH}</text>
<text x="99.1" y="102.5">~{M1}</text>
<text x="147.4" y="107.6">A12</text>
<text x="147.4" y="102.5">A10</text>
<text x="147.4" y="105.1">A11</text>
<text x="216.7" y="107.6">D+</text>
<text x="49.5" y="111.4">D6</text>
<text x="49.5" y="114">VCC</text>
<text x="49.5" y="108.9">D5</text>
<text x="73.7" y="108.9">A2</text>
<text x="73.7" y="111.4">A1</text>
<text x="73.7" y="114">A0</text>
<text x="99.1" y="110.1">~{HALT}</text>
<text x="147.4" y="110.1">A13</text>
<text x="147.4" y="112.7">A14</text>
<text x="171.4" y="108.9">PRESET</text>
<text x="171.4" y="111.4">~{WR}</text>
<text x="171.4" y="114">~{RD}</text>
<text x="216.7" y="110.1">D-</text>
<text x="217.2" y="114">A0</text>
<text x="49.5" y="116.5">D2</text>
<text x="49.5" y="119">D7</text>
<text x="73.7" y="116.5">GND</text>
<text x="73.7" y="119">~{RFSH} 13</text>
<text x="147.4" y="115.2">A15</text>
<text x="213.3" y="117.8">~{CH376}</text>
<text x="49.5" y="121.6">D0</text>
<text x="49.5" y="124.1">D1</text>
<text x="73.7" y="124.1">~{RESET}15</text>
<text x="73.7" y="121.6">~{M1}</text>
<text x="99.1" y="120.3">~{RD}</text>
<text x="99.1" y="125.4">~{MREQ}</text>
<text x="99.1" y="122.8">~{WR}</text>
<text x="148.4" y="120.3">D0</text>
<text x="148.4" y="122.8">D1</text>
<text x="148.4" y="125.4">D2</text>
<text x="171.4" y="124.1">D0</text>
<text x="49.5" y="129.2">~{NMI}</text>
<text x="49.5" y="126.7">~{INT}</text>
<text x="49.5" y="131.7">~{HALT}</text>
<text x="73.7" y="126.7">~{BUSREQ}</text>
<text x="73.7" y="131.7">~{BUSACK}</text>
<text x="73.7" y="129.2">~{WAIT}</text>
<text x="99.1" y="127.9">~{IORQ}</text>
<text x="148.4" y="130.5">D4</text>
<text x="148.4" y="127.9">D3</text>
<text x="171.4" y="129.2">D2</text>
<text x="171.4" y="131.7">D3</text>
<text x="171.4" y="126.7">D1</text>
<text x="49.5" y="136.8">~{IORQ}</text>
<text x="49.5" y="134.3">~{MREQ} 19</text>
<text x="73.7" y="136.8">~{RD}</text>
<text x="73.7" y="134.3">~{WR}</text>
<text x="99.1" y="135.5">~{BUSREQ}25</text>
<text x="148.4" y="133">D5</text>
<text x="148.4" y="135.5">D6</text>
<text x="171.4" y="136.8">D5</text>
<text x="171.4" y="134.3">D4</text>
<text x="99.1" y="138.1">~{BUSACK}23</text>
<text x="148.4" y="138.1">D7</text>
<text x="171.4" y="141.9">D7</text>
<text x="171.4" y="139.4">D6</text>
</g>
<g font-size="1.8" fill="#0000c2">
<text x="57.1" y="153.2">CH376</text>
<text x="64.5" y="153.2">I/O</text>
<text x="69" y="153.2">adresses</text>
<text x="78.5" y="153.2">are</text>
<text x="82.7" y="153.2">$7E</text>
<text x="87.4" y="153.2">and</text>
<text x="92.1" y="153.2">$7F</text>
<text x="96.7" y="153.2">depending</text>
<text x="107.6" y="153.2">on</text>
<text x="111" y="153.2">A0</text>
<text x="114.5" y="153.2">value</text>
</g>
</svg>
